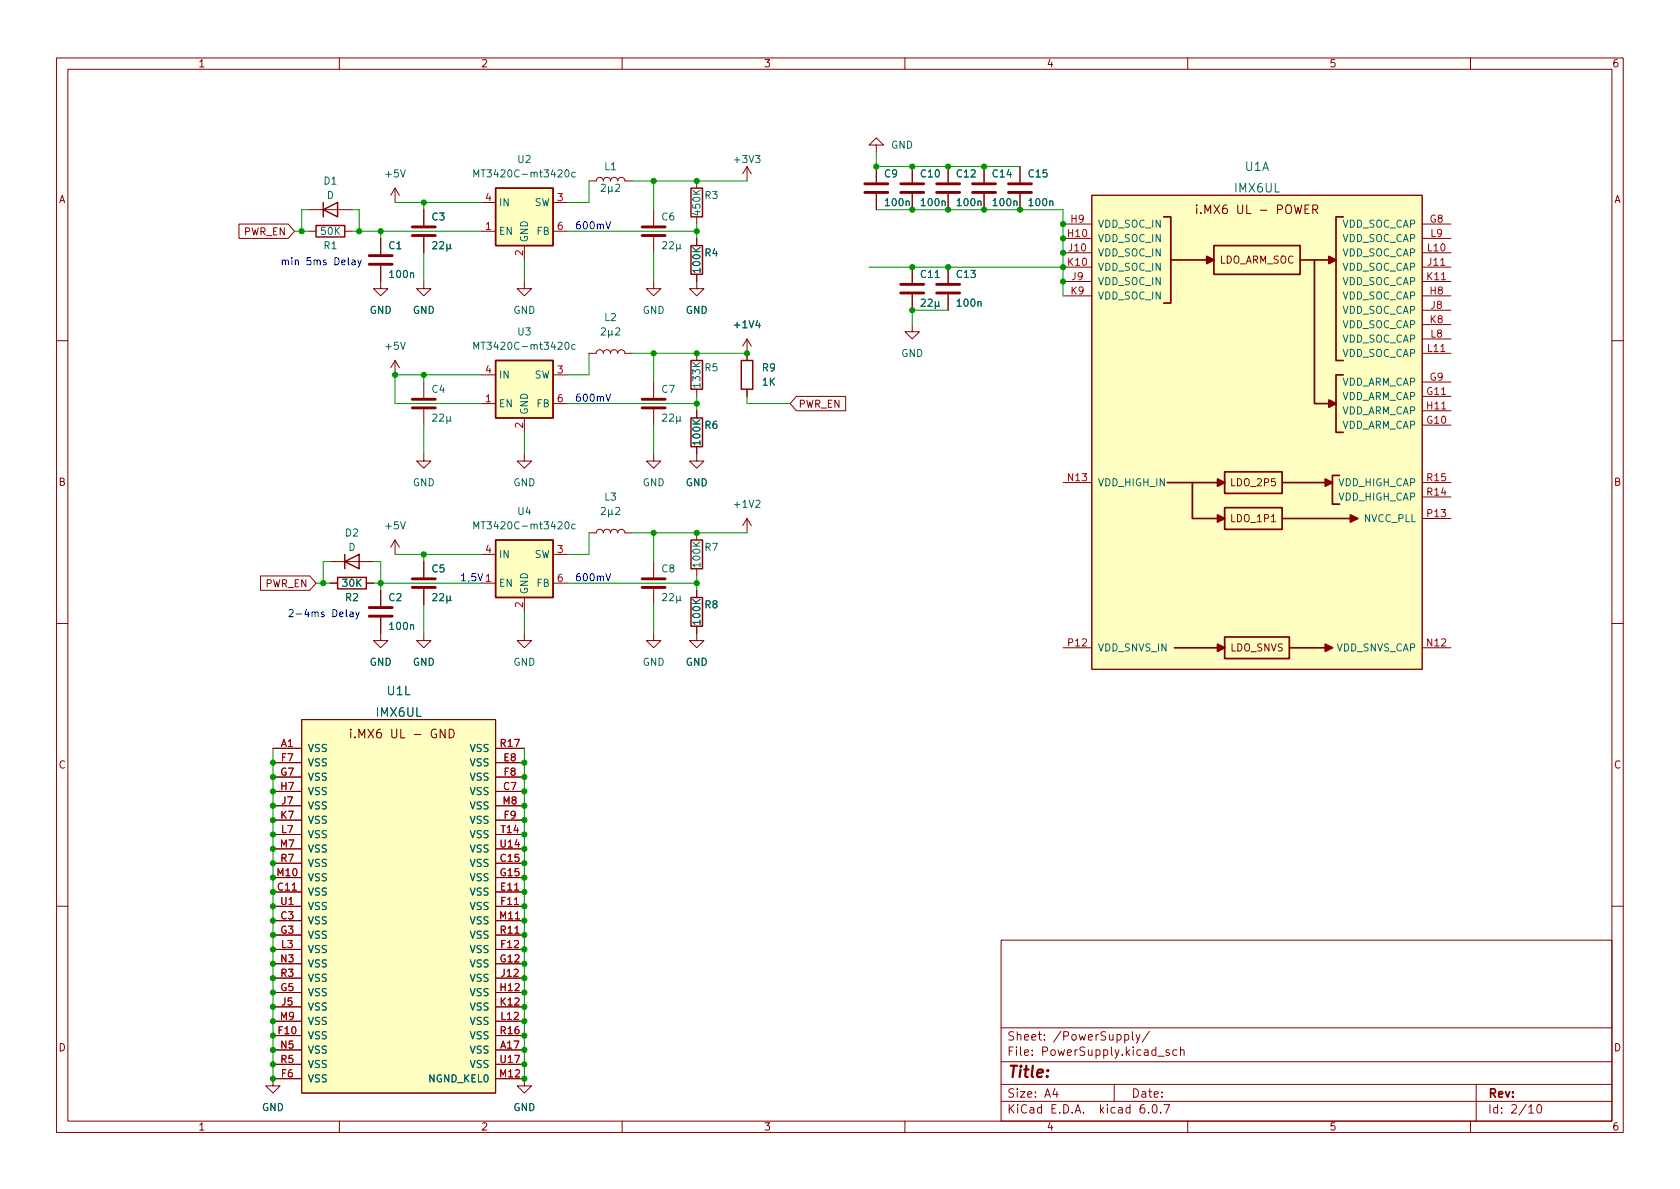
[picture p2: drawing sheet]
<svg xmlns="http://www.w3.org/2000/svg" width="297mm" height="210mm" viewBox="0 0 297 210" stroke-linecap="round" stroke-linejoin="round" font-family="sans-serif">
<g fill="none" stroke="#840000" stroke-width=".18">
<path d="M10 10.2h277v190.1h-277zM12 12.2h273v186.1h-273zM60 10.2v2M110 10.2v2M160 10.2v2M210 10.2v2M260 10.2v2M42.2 39.6h8.8l1.1 1.3-1.1 1.3h-8.8zM54.6 37.1h7.6M69.8 33.3v2.5M69.8 33.3l-.7 1.2M69.8 33.3l.8 1.2"/>
<path d="M74.9 37.1v2.8M85.1 35.8h2.5M97.8 35.8h2.5M104.1 32h1.3a.64 .64 0 0 1 .6-.6 .64 .64 0 0 1 .7 .6 .64 .64 0 0 1 .6-.6 .64 .64 0 0 1 .6 .6 .64 .64 0 0 1 .7-.6 .64 .64 0 0 1 .6 .6 .64 .64 0 0 1 .7-.6 .64 .64 0 0 1 .6 .6h1.3M115.6 37.1v2.8M123.2 32v1.3M123.2 38.3v1.3M132.1 29.5v2.5M132.1 29.5l-.8 1.2M132.1 29.5l.7 1.2M154.9 25.6h1.3l-1.3-1.2-1.2 1.2h1.2v1.3M154.9 29.5v2.8"/>
<path d="M154.9 34.3v2.8M161.3 29.5v2.8M161.3 34.3v2.8M167.6 29.5v2.8M167.6 34.3v2.8M174 29.5v2.8M174 34.3v2.8M180.3 29.5v2.8M180.3 34.3v2.8M188 39.6h5M193 34.5h58.5v83.9h-58.5zM251.5 39.6h5"/>
<path d="M54.6 40.9h1.3M61 40.9h1.2M67.3 47v4h1.3l-1.3 1.3-1.3-1.3h1.3M67.3 42.2v2.8M74.9 49.8v1.2h1.3l-1.3 1.3-1.2-1.3h1.2M74.9 41.9v2.8M85.1 40.9h2.5M92.7 49.8v1.2h1.3l-1.3 1.3-1.3-1.3h1.3M92.7 43.4v2.6M97.8 40.9h2.5M115.6 49.8v1.2h1.2l-1.2 1.3-1.3-1.3h1.3M115.6 41.9v2.8"/>
<path d="M123.2 48.5v2.5h1.3l-1.3 1.3-1.3-1.3h1.3M123.2 42.2v1.2M132.1 59.9l-.8 1.3M132.1 59.9v3.8M132.1 59.9l.7 1.3M161.3 57.4v1.3h1.3l-1.3 1.2-1.3-1.2h1.3M161.3 47.2v2.8M161.3 52.1v2.8M167.6 47.2v2.8M167.6 52.1v2.8M188 42.2h5M188 52.3h5"/>
<path d="M188 44.7h5M188 47.2h5M188 49.8h5M251.5 42.2h5M251.5 52.3h5M251.5 44.7h5M251.5 47.2h5M251.5 54.9h5M251.5 49.8h5M251.5 57.4h5M251.5 59.9h5M10 60.2h2"/>
<path d="M69.8 63.7v2.6M69.8 63.7l-.7 1.3M69.8 63.7l.8 1.3M74.9 67.6v2.8M74.9 72.4v2.8M85.1 71.4h2.5M85.1 66.3h2.5M92.7 73.9v2.5M97.8 71.4h2.5M97.8 66.3h2.5M104.1 62.5h1.3a.64 .64 0 0 1 .6-.7 .64 .64 0 0 1 .7 .7 .64 .64 0 0 1 .6-.7 .64 .64 0 0 1 .6 .7 .64 .64 0 0 1 .7-.7 .64 .64 0 0 1 .6 .7 .64 .64 0 0 1 .7-.7 .64 .64 0 0 1 .6 .7h1.3M115.6 67.6v2.8"/>
<path d="M115.6 72.4v2.8M123.2 79v2.5h1.3l-1.3 1.3-1.3-1.3h1.3M123.2 62.5v1.2M123.2 68.8v1.3M123.2 72.6v1.3M132.1 68.8v1.3M140.8 70.1h8.7v2.5h-8.7l-1.1-1.2zM251.5 62.5h5M251.5 75.2h5M251.5 70.1h5M251.5 67.6h5M251.5 72.6h5"/>
<path d="M285 60.2h2M58.4 99.3h7.6M69.8 95.5l-.7 1.3M69.8 95.5v2.5M69.8 95.5l.8 1.3M74.9 80.3v1.2h1.3l-1.3 1.3-1.2-1.3h1.2M74.9 99.3v2.8M85.1 98h2.5M92.7 80.3v1.2h1.3l-1.3 1.3-1.3-1.3h1.3M97.8 98h2.5M104.1 94.2h1.3a.64 .64 0 0 1 .6-.6 .64 .64 0 0 1 .7 .6 .64 .64 0 0 1 .6-.6 .64 .64 0 0 1 .6 .6 .64 .64 0 0 1 .7-.6 .64 .64 0 0 1 .6 .6 .64 .64 0 0 1 .7-.6 .64 .64 0 0 1 .6 .6h1.3M115.6 80.3v1.2h1.2l-1.2 1.3-1.3-1.3h1.3"/>
<path d="M115.6 99.3v2.8M123.2 94.2v1.3M132.1 91.7v2.5M132.1 91.7l-.8 1.3M132.1 91.7l.7 1.3M188 85.3h5M251.5 85.3h5M251.5 91.7h5M251.5 87.9h5M10 110.2h2M46.1 101.8h8.7l1.1 1.3-1.1 1.3h-8.7zM58.4 103.1h1.3"/>
<path d="M64.8 103.1h1.2M67.3 109.2v4.1h1.3l-1.3 1.2-1.3-1.2h1.3M67.3 104.4v2.8M74.9 112v1.3h1.3l-1.3 1.2-1.2-1.2h1.2M74.9 104.1v2.8M85.1 103.1h2.5M92.7 112v1.3h1.3l-1.3 1.2-1.3-1.2h1.3M92.7 105.7v2.5M97.8 103.1h2.5M115.6 112v1.3h1.2l-1.2 1.2-1.3-1.2h1.3M115.6 104.1v2.8M123.2 110.7v2.6h1.3l-1.3 1.2-1.3-1.2h1.3"/>
<path d="M123.2 100.6v1.2M123.2 104.4v1.3M188 114.5h5M251.5 114.5h5M285 110.2h2M48.3 132.3h5M48.3 139.9h5M48.3 134.9h5M48.3 137.4h5M53.3 127.2h34.3v66.1h-34.3zM87.6 132.3h5.1M87.6 139.9h5.1"/>
<path d="M87.6 134.9h5.1M87.6 137.4h5.1M48.3 157.7h5M48.3 152.6h5M48.3 145h5M48.3 155.2h5M48.3 142.5h5M48.3 147.6h5M48.3 150.1h5M87.6 157.7h5.1M87.6 152.6h5.1M87.6 145h5.1"/>
<path d="M87.6 155.2h5.1M87.6 142.5h5.1M87.6 147.6h5.1M87.6 150.1h5.1M10 160.2h2M48.3 162.8h5M48.3 160.3h5M48.3 167.9h5M48.3 170.4h5M48.3 165.3h5M48.3 175.5h5M48.3 173h5"/>
<path d="M48.3 178h5M87.6 162.8h5.1M87.6 160.3h5.1M87.6 167.9h5.1M87.6 170.4h5.1M87.6 165.3h5.1M87.6 175.5h5.1M87.6 173h5.1M87.6 178h5.1M177 166.3h108v32h-108zM285 160.2h2M48.3 185.7h5"/>
<path d="M48.3 183.1h5M48.3 180.6h5M48.3 188.2h5M53.3 190.7h-5v1.3h1.2l-1.2 1.3-1.3-1.3h1.3M60 198.3v2M87.6 190.7h5.1v1.3h1.3l-1.3 1.3-1.3-1.3h1.3M87.6 185.7h5.1M87.6 183.1h5.1M87.6 180.6h5.1M87.6 188.2h5.1M110 198.3v2M160 198.3v2"/>
<path d="M177 194.8h108M177 191.8h108M177 187.8h108M177 181.8h108M186.5 192.5l-.4 1h1M186.9 193v1M197 191.8v3M198.9 183l.4-.1 .3 .3v.4l-.2 .3h-.5M198.9 182.9v1.5M200.2 182.4v1.3l.2 .2M200.9 182.9l.3 1M201.6 182.9l-.5 1.4-.2 .1"/>
<path d="M202.3 195.3a.59 .59 0 0 0-.7 .7v.5l.1 .3h.4l.3-.1v-.5l-.1-.2-.4-.1-.3 .3M203.1 196.7v.1M203.2 182.4l-1.3 1.9M203.9 195.4l.2-.1a.81 .81 0 0 1 .6 .7 .81 .81 0 0 1-.3 .8h-.2a.81 .81 0 0 1-.6-.6 .81 .81 0 0 1 .3-.8zM204.7 186.8h1.2M205.2 196.7v.1M205.8 195.3h1l-.7 1.5M206.7 185.7l-.3-.1-.3 .2 .1 .3 .5 .1v.4h-.6M208.1 185.7l-.5-.1-.2 .3v.4l.1 .3h.6M208.7 185.8l.2-.2 .4 .1 .1 .9M208.7 185.1v1.5M210 198.3v2"/>
<path d="M260 198.3v2M261 191.8v6.5M270.3 195.8l.4-.5v1.5M270.3 196.8h.9M271.9 195.4l.2-.1a.81 .81 0 0 1 .6 .7 .81 .81 0 0 1-.3 .8h-.2a.81 .81 0 0 1-.6-.6 .81 .81 0 0 1 .3-.8z"/>
</g>
<g fill="none" stroke="#840000" stroke-width=".51">
<path d="M152.9 34h4.1M152.9 32.5h4.1M159.3 34h4M159.3 32.5h4M165.6 34h4.1M165.6 32.5h4.1M172 34h4M172 32.5h4M178.3 34h4.1M178.3 32.5h4.1M65.3 46.7h4M65.3 45.2h4"/>
<path d="M72.9 41.7h4.1M72.9 40.1h4.1M113.5 41.7h4.1M113.5 40.1h4.1M159.3 51.8h4M159.3 50.3h4M165.6 51.8h4.1M165.6 50.3h4.1M72.9 72.1h4.1M72.9 70.6h4.1M113.5 72.1h4.1M113.5 70.6h4.1"/>
<path d="M65.3 109h4M65.3 107.4h4M72.9 103.9h4.1M72.9 102.4h4.1M113.5 103.9h4.1M113.5 102.4h4.1"/>
</g>
<g fill="none" stroke="#006464" stroke-width=".18">
<path d="M83.8 31.3v-1.3l.4 .9 .4-.9v1.3M101.7 30.5h-.4l-.2 .2 .1 .5h.5M106.3 32.7l.5-.1 .2 .3-.7 .9h.7M107.6 33v1.3M108.2 33.7l.2 .1M108.2 33l-.1 .8h-.3l-.2-.1M108.9 32.7l.4-.1 .3 .3-.8 .9h.8M76.5 42.9l.5-.2 .2 .4-.7 .9h.7M77.7 42.9l.5-.2 .3 .4-.8 .9h.8M79 43.2v1.2M79.6 43.8l.2 .2M79.6 43.2l-.1 .7-.3 .1-.2-.2"/>
<path d="M106.3 58.1l.5-.1 .2 .3-.7 .9h.7M107.6 58.4v1.3M108.2 59.1l.2 .1M108.2 58.4l-.1 .8h-.3l-.2-.1M108.9 58.1l.4-.1 .3 .3-.8 .9h.8M117.2 42.9l.4-.2 .3 .4-.8 .9h.8M118.4 42.9l.5-.2 .2 .4-.8 .9h.8M119.6 43.2v1.2M120.2 43.8l.2 .2M120.2 43.2v.7l-.4 .1-.2-.2M162.9 53l.5-.1 .2 .4-.8 .9h.8M164.1 53l.5-.1 .2 .4-.8 .9h.8"/>
<path d="M165.4 53.3v1.3M166 54l.1 .2M166 53.3l-.1 .8-.4 .1-.1-.2M169.2 53.3l.4-.4v1.3M169.2 54.2h.8M170.6 53l.1-.1a.68 .68 0 0 1 .5 .6 .68 .68 0 0 1-.5 .7l-.1-.2-.2-.3zM171.8 53l.2-.1a.68 .68 0 0 1 .4 .6 .68 .68 0 0 1-.4 .7l-.2-.2-.1-.3zM172.9 53.4l.2-.1 .3 .1 .1 .8M172.9 53.3v.9M76.5 73.3l.5-.1 .2 .4-.7 .9h.7M77.7 73.3l.5-.1 .3 .4-.8 .9h.8M79 73.6v1.3"/>
<path d="M79.6 74.3l.2 .2M79.6 73.6l-.1 .8-.3 .1-.2-.2M83.8 61.8v-1.3l.4 .9 .4-.9v1.3M101.7 61l-.4-.1-.2 .3 .1 .5h.5M117.2 73.3l.4-.1 .3 .4-.8 .9h.8M118.4 73.3l.5-.1 .2 .4-.8 .9h.8M119.6 73.6v1.3M120.2 74.3l.2 .2M120.2 73.6v.8l-.4 .1-.2-.2M83.8 93.5v-1.2l.4 .9 .4-.9v1.2M101.7 92.7h-.4l-.2 .2 .1 .6h.5M106.3 89.8l.5-.1 .2 .4-.7 .9h.7"/>
<path d="M107.6 90.1v1.3M108.2 90.8l.2 .2M108.2 90.1l-.1 .8-.3 .1-.2-.2M108.9 89.8l.4-.1 .3 .4-.8 .9h.8M76.5 105.1l.5-.1 .2 .3-.7 .9h.7M77.7 105.1l.5-.1 .3 .3-.8 .9h.8M79 105.4v1.3M79.6 106.1l.2 .1M79.6 105.4l-.1 .8h-.3l-.2-.1M117.2 105.1l.4-.1 .3 .3-.8 .9h.8M118.4 105.1l.5-.1 .2 .3-.8 .9h.8M119.6 105.4v1.3"/>
<path d="M120.2 106.1l.2 .1M120.2 105.4v.8h-.4l-.2-.1"/>
</g>
<g fill="none" stroke="#840000" stroke-width=".25">
<path d="M55.9 39.9h5.1v2h-5.1zM57.1 37.1l2.6-1.3v2.5zM57.1 35.8v2.5M87.6 33.3h10.2v10.1h-10.2zM122.2 33.3h2v5h-2zM122.2 43.4h2v5.1h-2zM87.6 63.7h10.2v10.2h-10.2zM122.2 63.7h2v5.1h-2zM122.2 73.9h2v5.1h-2zM131.1 63.7h2v5.1h-2zM61 99.3l2.5-1.3v2.6zM61 98v2.6"/>
<path d="M87.6 95.5h10.2v10.2h-10.2zM122.2 95.5h2v5.1h-2zM59.7 102.1h5.1v2h-5.1zM122.2 105.7h2v5h-2z"/>
</g>
<g fill="#ffffc2" stroke="#ffffc2" stroke-width=".18">
<path d="M53.3 127.2h34.3v66.1h-34.3z"/>
<path d="M87.6 33.3h10.2v10.1h-10.2z"/>
<path d="M87.6 63.7h10.2v10.2h-10.2z"/>
<path d="M193 34.5h58.5v83.9h-58.5z"/>
<path d="M87.6 95.5h10.2v10.2h-10.2z"/>
</g>
<path d="M211.6 36.2v.2M211.6 36.8v1M232.1 37h.7l.2-.2-.1-.4-.2-.2h-.6v1.6M232.5 37l.5 .8M62 129v.1M62 129.5v1M62.7 130.3v.2M79.4 129a.77 .77 0 0 1 .9 .7 .77 .77 0 0 1-.9 .8z" fill="none" stroke="#840000" stroke-width=".19"/>
<g fill="none" stroke="#840000" stroke-width=".3">
<path d="M205.7 38.3h1.3v15.3h-1.3M237.5 38.3h-1.3v25.4h1.3M207 46h7.6M214.6 43.4h15.3v5.1h-15.3zM229.9 46h5M232.4 46v25.4h2.5M237.5 66.3h-1.3v10.1h1.3M206.4 85.3h10.1M210.8 85.3v6.4h5.7M216.5 89.8h10.2v3.8h-10.2zM216.5 83.4h10.2v3.8h-10.2zM226.7 85.3h8.9"/>
<path d="M226.7 91.7h13.3M236.9 84.1h-1.3v5h1.3M207.6 114.5h8.9M216.5 112.6h11.5v3.9h-11.5zM228 114.5h7.6"/>
</g>
<g fill="#840000" stroke="#840000" stroke-width=".3">
<path d="M213.4 45.3l1.2 .7-1.2 .6z"/>
<path d="M215.3 91.1l1.2 .6-1.2 .6z"/>
<path d="M215.3 113.9l1.2 .6-1.2 .7z"/>
<path d="M215.3 84.7l1.2 .6-1.2 .7z"/>
<path d="M234.3 113.9l1.3 .6-1.3 .7z"/>
<path d="M234.3 84.7l1.3 .6-1.3 .7z"/>
<path d="M234.9 70.7l1.3 .7-1.3 .6z"/>
<path d="M234.9 45.3l1.3 .7-1.3 .6z"/>
<path d="M238.8 91.1l1.2 .6-1.2 .6z"/>
</g>
<path d="M107.1 39.2l.4 1.3 .5-1.3M62.2 46h.5l.1 .8M62.8 46.3h-.4l-.2 .2 .2 .3h.4M63.3 46l.3 .8M63.9 46l-.4 1.1-.2 .2M107.1 69.7l.4 1.3 .5-1.3M61.2 107.8v1.1l.2 .2M61.9 108.3h.5v.8M62.4 108.5l-.4 .1-.2 .2 .2 .3 .4-.1M62.9 108.2l.3 .9M63.5 108.2l-.4 1.2-.2 .1M107.1 101.4l.4 1.3 .5-1.3" fill="none" stroke="#0000c2" stroke-width=".18"/>
<g fill="none" stroke="#009600" stroke-width=".18">
<path d="M54.6 37.1h-1.3v3.8M62.2 37.1h1.3v3.8M69.8 35.8h15.3M74.9 35.8v1.3M104.1 32v3.8h-3.8M111.8 32h20.3M115.6 32v5.1M123.2 39.6v2.6M154.9 37.1h33.1v15.2M154.9 26.9v2.6h25.4M52.1 40.9h2.5M62.2 40.9h22.9"/>
<path d="M67.3 40.9v1.3M74.9 44.7v5.1M92.7 46v3.8M100.3 40.9h22.9M115.6 44.7v5.1M153.7 47.2h34.3M167.6 54.9h-6.3v2.5M74.9 66.3v1.3M74.9 75.2v5.1M85.1 66.3h-15.3v5.1h15.3M92.7 76.4v3.9M100.3 71.4h22.9"/>
<path d="M104.1 62.5v3.8h-3.8M111.8 62.5h20.3M115.6 62.5v5.1M115.6 75.2v5.1M123.2 70.1v2.5M132.1 70.1v1.3h7.6M58.4 99.3h-1.3v3.8M66 99.3h1.3v5.1M69.8 98h15.3M74.9 98v1.3M104.1 94.2v3.8h-3.8M111.8 94.2h20.3"/>
<path d="M115.6 94.2v5.1M55.9 103.1h2.5M66 103.1h19.1M74.9 106.9v5.1M92.7 108.2v3.8M100.3 103.1h22.9M115.6 106.9v5.1M123.2 101.8v2.6M48.3 132.3v58.4M92.7 132.3v58.4"/>
</g>
<g fill="#009600" stroke="#009600" stroke-width=".18">
<circle cx="180.3" cy="37.1" r=".46"/>
<circle cx="174" cy="37.1" r=".46"/>
<circle cx="161.3" cy="37.1" r=".46"/>
<circle cx="167.6" cy="37.1" r=".46"/>
<circle cx="188" cy="44.7" r=".46"/>
<circle cx="188" cy="47.2" r=".46"/>
<circle cx="188" cy="49.8" r=".46"/>
<circle cx="188" cy="42.2" r=".46"/>
<circle cx="188" cy="39.6" r=".46"/>
<circle cx="174" cy="29.5" r=".46"/>
<circle cx="167.6" cy="29.5" r=".46"/>
<circle cx="67.3" cy="103.1" r=".46"/>
<circle cx="57.1" cy="103.1" r=".46"/>
<circle cx="74.9" cy="98" r=".46"/>
<circle cx="74.9" cy="35.8" r=".46"/>
<circle cx="123.2" cy="71.4" r=".46"/>
<circle cx="132.1" cy="62.5" r=".46"/>
<circle cx="115.6" cy="62.5" r=".46"/>
<circle cx="115.6" cy="32" r=".46"/>
<circle cx="123.2" cy="32" r=".46"/>
<circle cx="123.2" cy="40.9" r=".46"/>
<circle cx="167.6" cy="47.2" r=".46"/>
<circle cx="161.3" cy="47.2" r=".46"/>
<circle cx="123.2" cy="62.5" r=".46"/>
<circle cx="154.9" cy="29.5" r=".46"/>
<circle cx="161.3" cy="29.5" r=".46"/>
<circle cx="161.3" cy="54.9" r=".46"/>
<circle cx="67.3" cy="40.9" r=".46"/>
<circle cx="53.3" cy="40.9" r=".46"/>
<circle cx="74.9" cy="66.3" r=".46"/>
<circle cx="69.8" cy="66.3" r=".46"/>
<circle cx="63.5" cy="40.9" r=".46"/>
<circle cx="123.2" cy="103.1" r=".46"/>
<circle cx="115.6" cy="94.2" r=".46"/>
<circle cx="123.2" cy="94.2" r=".46"/>
<circle cx="48.3" cy="155.2" r=".46"/>
<circle cx="48.3" cy="157.7" r=".46"/>
<circle cx="48.3" cy="152.6" r=".46"/>
<circle cx="48.3" cy="142.5" r=".46"/>
<circle cx="48.3" cy="139.9" r=".46"/>
<circle cx="48.3" cy="145" r=".46"/>
<circle cx="48.3" cy="147.6" r=".46"/>
<circle cx="48.3" cy="150.1" r=".46"/>
<circle cx="48.3" cy="137.4" r=".46"/>
<circle cx="48.3" cy="134.9" r=".46"/>
<circle cx="92.7" cy="155.2" r=".46"/>
<circle cx="92.7" cy="152.6" r=".46"/>
<circle cx="92.7" cy="150.1" r=".46"/>
<circle cx="92.7" cy="137.4" r=".46"/>
<circle cx="92.7" cy="134.9" r=".46"/>
<circle cx="92.7" cy="162.8" r=".46"/>
<circle cx="92.7" cy="165.3" r=".46"/>
<circle cx="92.7" cy="157.7" r=".46"/>
<circle cx="92.7" cy="160.3" r=".46"/>
<circle cx="92.7" cy="142.5" r=".46"/>
<circle cx="92.7" cy="139.9" r=".46"/>
<circle cx="92.7" cy="147.6" r=".46"/>
<circle cx="92.7" cy="145" r=".46"/>
<circle cx="48.3" cy="173" r=".46"/>
<circle cx="48.3" cy="170.4" r=".46"/>
<circle cx="48.3" cy="185.7" r=".46"/>
<circle cx="48.3" cy="180.6" r=".46"/>
<circle cx="48.3" cy="183.1" r=".46"/>
<circle cx="48.3" cy="167.9" r=".46"/>
<circle cx="48.3" cy="160.3" r=".46"/>
<circle cx="48.3" cy="162.8" r=".46"/>
<circle cx="48.3" cy="165.3" r=".46"/>
<circle cx="48.3" cy="175.5" r=".46"/>
<circle cx="48.3" cy="178" r=".46"/>
<circle cx="48.3" cy="188.2" r=".46"/>
<circle cx="48.3" cy="190.7" r=".46"/>
<circle cx="92.7" cy="175.5" r=".46"/>
<circle cx="92.7" cy="173" r=".46"/>
<circle cx="92.7" cy="180.6" r=".46"/>
<circle cx="92.7" cy="178" r=".46"/>
<circle cx="92.7" cy="183.1" r=".46"/>
<circle cx="92.7" cy="185.7" r=".46"/>
<circle cx="92.7" cy="190.7" r=".46"/>
<circle cx="92.7" cy="188.2" r=".46"/>
<circle cx="92.7" cy="167.9" r=".46"/>
<circle cx="92.7" cy="170.4" r=".46"/>
</g>
<text font-size="2.8" fill="#840000" x="178" y="190.6">Title:</text>
<g font-size="2.1" fill="#006464">
<text x="218.4" y="34">IMX6UL</text>
<text x="220.1" y="30.2">U1A</text>
<text x="68.5" y="122.9">U1L</text>
<text x="66.6" y="126.7">IMX6UL</text>
</g>
<g font-size="2.1" fill="#840000">
<text x="212.8" y="37.8">i.MX6 UL - POWER</text>
<text x="63.3" y="130.6">i.MX6 UL - GND</text>
<text x="178" y="184">Sheet: /PowerSupply/</text>
<text x="178" y="186.7">File: PowerSupply.kicad_sch</text>
<text x="178" y="196.9">KiCad E.D.A. kicad 6.0.7</text>
<text x="178" y="194.1">Size: A4</text>
<text x="200" y="194.1">Date:</text>
<text x="263" y="194.1">Rev:</text>
<text x="263" y="196.9">Id: 2/10</text>
</g>
<g font-size="1.8" fill="#840000">
<text x="35" y="11.9">1</text>
<text x="85" y="11.9">2</text>
<text x="135" y="11.9">3</text>
<text x="185" y="11.9">4</text>
<text x="235" y="11.9">5</text>
<text x="285" y="11.9">6</text>
<text x="10.3" y="35.9">A</text>
<text x="285.3" y="35.9">A</text>
<text x="43.1" y="41.6">PWR_EN</text>
<text x="215.5" y="46.6">LDO_ARM_SOC</text>
<text x="141.1" y="72.1">PWR_EN</text>
<text x="10.3" y="85.9">B</text>
<text x="217.7" y="86">LDO_2P5</text>
<text x="285.3" y="85.9">B</text>
<text x="217.7" y="92.3">LDO_1P1</text>
<text x="46.9" y="103.8">PWR_EN</text>
<text x="217.5" y="115.2">LDO_SNVS</text>
<text x="10.3" y="135.9">C</text>
<text x="285.3" y="135.9">C</text>
<text x="10.3" y="185.9">D</text>
<text x="285.3" y="185.9">D</text>
<text x="35" y="199.9">1</text>
<text x="85" y="199.9">2</text>
<text x="135" y="199.9">3</text>
<text x="185" y="199.9">4</text>
<text x="235" y="199.9">5</text>
<text x="285" y="199.9">6</text>
</g>
<g font-size="1.8" fill="#006464">
<text x="91.6" y="28.8">U2</text>
<text x="130" y="28.8">+3V3</text>
<text x="157.5" y="26.3">GND</text>
<text x="57.3" y="32.6">D1</text>
<text x="57.8" y="35.2">D</text>
<text x="68.3" y="31.4">+5V</text>
<text x="85" y="31.4">MT3420C-mt3420c</text>
<text x="106.9" y="30.1">L1</text>
<text x="124.6" y="35.2">R3</text>
<text x="156.4" y="31.4">C9</text>
<text x="162.9" y="31.4">C10</text>
<text x="169.2" y="31.4">C12</text>
<text x="175.6" y="31.4">C14</text>
<text x="181.9" y="31.4">C15</text>
<text x="56.8" y="41.5">50K</text>
<text x="76.4" y="39">C3</text>
<text x="88.1" y="41.5">EN</text>
<text x="88.1" y="36.4">IN</text>
<text x="94.4" y="36.4">SW</text>
<text x="94.9" y="41.5">FB</text>
<text x="117" y="39">C6</text>
<text x="123.8" y="37.9" transform="rotate(-90 123.8 37.9)">450K</text>
<text x="156.7" y="36.4">100n</text>
<text x="163" y="36.4">100n</text>
<text x="169.4" y="36.4">100n</text>
<text x="175.7" y="36.4">100n</text>
<text x="182.1" y="36.4">100n</text>
<text x="194.1" y="40.3">VDD_SOC_IN</text>
<text x="237.2" y="40.3">VDD_SOC_CAP</text>
<text x="57.3" y="44.1">R1</text>
<text x="68.8" y="44.1">C1</text>
<text x="93.3" y="42.9" transform="rotate(-90 93.3 42.9)">GND</text>
<text x="124.6" y="45.3">R4</text>
<text x="194.1" y="42.8">VDD_SOC_IN</text>
<text x="194.1" y="45.3">VDD_SOC_IN</text>
<text x="194.1" y="47.9">VDD_SOC_IN</text>
<text x="237.2" y="47.9">VDD_SOC_CAP</text>
<text x="237.2" y="45.3">VDD_SOC_CAP</text>
<text x="237.2" y="42.8">VDD_SOC_CAP</text>
<text x="69" y="49.1">100n</text>
<text x="123.8" y="48.1" transform="rotate(-90 123.8 48.1)">100K</text>
<text x="162.9" y="49.1">C11</text>
<text x="169.2" y="49.1">C13</text>
<text x="194.1" y="50.4">VDD_SOC_IN</text>
<text x="194.1" y="53">VDD_SOC_IN</text>
<text x="237.2" y="53">VDD_SOC_CAP</text>
<text x="237.2" y="50.4">VDD_SOC_CAP</text>
<text x="65.3" y="55.5">GND</text>
<text x="73" y="55.5">GND</text>
<text x="90.7" y="55.5">GND</text>
<text x="91.6" y="59.3">U3</text>
<text x="106.9" y="56.8">L2</text>
<text x="113.6" y="55.5">GND</text>
<text x="121.2" y="55.5">GND</text>
<text x="130" y="58">+1V4</text>
<text x="237.2" y="55.5">VDD_SOC_CAP</text>
<text x="237.2" y="58">VDD_SOC_CAP</text>
<text x="68.3" y="61.8">+5V</text>
<text x="85" y="61.8">MT3420C-mt3420c</text>
<text x="124.6" y="65.7">R5</text>
<text x="134.8" y="65.7">R9</text>
<text x="159.3" y="63.1">GND</text>
<text x="237.2" y="63.1">VDD_SOC_CAP</text>
<text x="237.2" y="60.6">VDD_SOC_CAP</text>
<text x="76.4" y="69.5">C4</text>
<text x="88.1" y="66.9">IN</text>
<text x="94.4" y="66.9">SW</text>
<text x="117" y="69.5">C7</text>
<text x="123.8" y="68.4" transform="rotate(-90 123.8 68.4)">133K</text>
<text x="134.8" y="68.2">1K</text>
<text x="237" y="70.7">VDD_ARM_CAP</text>
<text x="237" y="68.2">VDD_ARM_CAP</text>
<text x="88.1" y="72">EN</text>
<text x="93.3" y="73.4" transform="rotate(-90 93.3 73.4)">GND</text>
<text x="94.9" y="72">FB</text>
<text x="124.6" y="75.8">R6</text>
<text x="237" y="75.8">VDD_ARM_CAP</text>
<text x="237" y="73.3">VDD_ARM_CAP</text>
<text x="123.8" y="78.6" transform="rotate(-90 123.8 78.6)">100K</text>
<text x="73" y="86">GND</text>
<text x="90.7" y="86">GND</text>
<text x="106.9" y="88.5">L3</text>
<text x="113.6" y="86">GND</text>
<text x="121.2" y="86">GND</text>
<text x="130" y="89.8">+1V2</text>
<text x="194.1" y="86">VDD_HIGH_IN</text>
<text x="236.6" y="88.5">VDD_HIGH_CAP</text>
<text x="236.6" y="86">VDD_HIGH_CAP</text>
<text x="61.1" y="94.9">D2</text>
<text x="68.3" y="93.6">+5V</text>
<text x="85" y="93.6">MT3420C-mt3420c</text>
<text x="91.6" y="91.1">U4</text>
<text x="241.1" y="92.3">NVCC_PLL</text>
<text x="61.6" y="97.4">D</text>
<text x="76.4" y="101.2">C5</text>
<text x="88.1" y="98.7">IN</text>
<text x="94.4" y="98.7">SW</text>
<text x="117" y="101.2">C8</text>
<text x="123.8" y="100.2" transform="rotate(-90 123.8 100.2)">100K</text>
<text x="124.6" y="97.4">R7</text>
<text x="60.6" y="103.8">30K</text>
<text x="61.1" y="106.3">R2</text>
<text x="68.8" y="106.3">C2</text>
<text x="88.1" y="103.8">EN</text>
<text x="93.3" y="105.2" transform="rotate(-90 93.3 105.2)">GND</text>
<text x="94.9" y="103.8">FB</text>
<text x="124.6" y="107.6">R8</text>
<text x="69" y="111.4">100n</text>
<text x="123.8" y="110.3" transform="rotate(-90 123.8 110.3)">100K</text>
<text x="65.3" y="117.7">GND</text>
<text x="73" y="117.7">GND</text>
<text x="90.7" y="117.7">GND</text>
<text x="113.6" y="117.7">GND</text>
<text x="121.2" y="117.7">GND</text>
<text x="194.1" y="115.2">VDD_SNVS_IN</text>
<text x="236.2" y="115.2">VDD_SNVS_CAP</text>
<text x="54.4" y="133">VSS</text>
<text x="54.4" y="135.5">VSS</text>
<text x="83.1" y="135.5">VSS</text>
<text x="83.1" y="133">VSS</text>
<text x="54.4" y="138">VSS</text>
<text x="54.4" y="140.6">VSS</text>
<text x="54.4" y="143.1">VSS</text>
<text x="83.1" y="140.6">VSS</text>
<text x="83.1" y="138">VSS</text>
<text x="83.1" y="143.1">VSS</text>
<text x="54.4" y="145.7">VSS</text>
<text x="54.4" y="148.2">VSS</text>
<text x="83.1" y="145.7">VSS</text>
<text x="83.1" y="148.2">VSS</text>
<text x="54.4" y="155.8">VSS</text>
<text x="54.4" y="150.7">VSS</text>
<text x="54.4" y="153.3">VSS</text>
<text x="83.1" y="153.3">VSS</text>
<text x="83.1" y="155.8">VSS</text>
<text x="83.1" y="150.7">VSS</text>
<text x="54.4" y="158.4">VSS</text>
<text x="54.4" y="160.9">VSS</text>
<text x="83.1" y="158.4">VSS</text>
<text x="83.1" y="160.9">VSS</text>
<text x="54.4" y="163.4">VSS</text>
<text x="54.4" y="166">VSS</text>
<text x="83.1" y="163.4">VSS</text>
<text x="83.1" y="166">VSS</text>
<text x="54.4" y="168.5">VSS</text>
<text x="54.4" y="171.1">VSS</text>
<text x="54.4" y="173.6">VSS</text>
<text x="83.1" y="168.5">VSS</text>
<text x="83.1" y="171.1">VSS</text>
<text x="83.1" y="173.6">VSS</text>
<text x="54.4" y="176.1">VSS</text>
<text x="54.4" y="178.7">VSS</text>
<text x="83.1" y="176.1">VSS</text>
<text x="83.1" y="178.7">VSS</text>
<text x="54.4" y="183.8">VSS</text>
<text x="54.4" y="181.2">VSS</text>
<text x="83.1" y="181.2">VSS</text>
<text x="83.1" y="183.8">VSS</text>
<text x="54.4" y="191.4">VSS</text>
<text x="54.4" y="186.3">VSS</text>
<text x="54.4" y="188.8">VSS</text>
<text x="75.9" y="191.4">NGND_KEL0</text>
<text x="83.1" y="186.3">VSS</text>
<text x="83.1" y="188.8">VSS</text>
<text x="46.3" y="196.5">GND</text>
<text x="90.7" y="196.5">GND</text>
</g>
<g font-size="1.8" fill="#a90000">
<text x="85.9" y="35.6">4</text>
<text x="98.6" y="35.6">3</text>
<text x="85.9" y="40.6">1</text>
<text x="98.6" y="40.6">6</text>
<text x="188.9" y="41.9">H10</text>
<text x="189.4" y="39.4">H9</text>
<text x="252.8" y="39.4">G8</text>
<text x="253" y="41.9">L9</text>
<text x="92.5" y="45.2" transform="rotate(-90 92.5 45.2)">2</text>
<text x="188.9" y="47">K10</text>
<text x="189" y="44.4">J10</text>
<text x="252.5" y="44.4">L10</text>
<text x="252.5" y="47">J11</text>
<text x="189.4" y="52.1">K9</text>
<text x="189.5" y="49.5">J9</text>
<text x="252.4" y="49.5">K11</text>
<text x="252.9" y="52.1">H8</text>
<text x="252.9" y="57.1">K8</text>
<text x="253" y="59.7">L8</text>
<text x="253" y="54.6">J8</text>
<text x="252.5" y="62.2">L11</text>
<text x="85.9" y="71.1">1</text>
<text x="85.9" y="66">4</text>
<text x="98.6" y="66">3</text>
<text x="98.6" y="71.1">6</text>
<text x="252.3" y="69.8">G11</text>
<text x="252.8" y="67.3">G9</text>
<text x="92.5" y="75.7" transform="rotate(-90 92.5 75.7)">2</text>
<text x="252.3" y="74.9">G10</text>
<text x="252.4" y="72.4">H11</text>
<text x="188.9" y="85.1">N13</text>
<text x="252.4" y="87.6">R14</text>
<text x="252.4" y="85.1">R15</text>
<text x="252.4" y="91.4">P13</text>
<text x="85.9" y="97.8">4</text>
<text x="98.6" y="97.8">3</text>
<text x="92.5" y="107.4" transform="rotate(-90 92.5 107.4)">2</text>
<text x="98.6" y="102.9">6</text>
<text x="188.9" y="114.3">P12</text>
<text x="252.4" y="114.3">N12</text>
<text x="49.6" y="137.2">G7</text>
<text x="49.7" y="132.1">A1</text>
<text x="49.8" y="134.6">F7</text>
<text x="88.5" y="132.1">R17</text>
<text x="89.1" y="134.6">E8</text>
<text x="89.1" y="137.2">F8</text>
<text x="49.7" y="139.7">H7</text>
<text x="49.8" y="142.2">J7</text>
<text x="88.9" y="142.2">M8</text>
<text x="89" y="139.7">C7</text>
<text x="49.6" y="149.9">M7</text>
<text x="49.7" y="144.8">K7</text>
<text x="49.8" y="147.3">L7</text>
<text x="88.5" y="149.9">U14</text>
<text x="88.6" y="147.3">T14</text>
<text x="89.1" y="144.8">F9</text>
<text x="49.1" y="154.9">M10</text>
<text x="49.7" y="152.4">R7</text>
<text x="88.5" y="154.9">G15</text>
<text x="88.5" y="152.4">C15</text>
<text x="49.2" y="157.5">C11</text>
<text x="49.7" y="160">U1</text>
<text x="88.6" y="157.5">E11</text>
<text x="88.6" y="160">F11</text>
<text x="49.6" y="165.1">G3</text>
<text x="49.7" y="162.6">C3</text>
<text x="49.8" y="167.6">L3</text>
<text x="88.4" y="162.6">M11</text>
<text x="88.5" y="165.1">R11</text>
<text x="88.6" y="167.6">F12</text>
<text x="49.7" y="170.2">N3</text>
<text x="49.7" y="172.7">R3</text>
<text x="88.5" y="170.2">G12</text>
<text x="88.7" y="172.7">J12</text>
<text x="49.6" y="175.3">G5</text>
<text x="49.8" y="177.8">J5</text>
<text x="88.5" y="175.3">H12</text>
<text x="88.5" y="177.8">K12</text>
<text x="49.3" y="182.9">F10</text>
<text x="49.6" y="180.3">M9</text>
<text x="49.7" y="185.4">N5</text>
<text x="88.5" y="185.4">A17</text>
<text x="88.5" y="182.9">R16</text>
<text x="88.6" y="180.3">L12</text>
<text x="49.7" y="188">R5</text>
<text x="49.8" y="190.5">F6</text>
<text x="88.4" y="190.5">M12</text>
<text x="88.5" y="188">U17</text>
</g>
<g font-size="1.8" fill="#0000c2">
<text x="101.6" y="40.5">600mV</text>
<text x="49.5" y="46.9">min 5ms Delay</text>
<text x="101.6" y="71">600mV</text>
<text x="81.3" y="102.8">1,5V 1</text>
<text x="101.6" y="102.8">600mV</text>
<text x="50.8" y="109.1">2-4ms Delay</text>
</g>
</svg>
